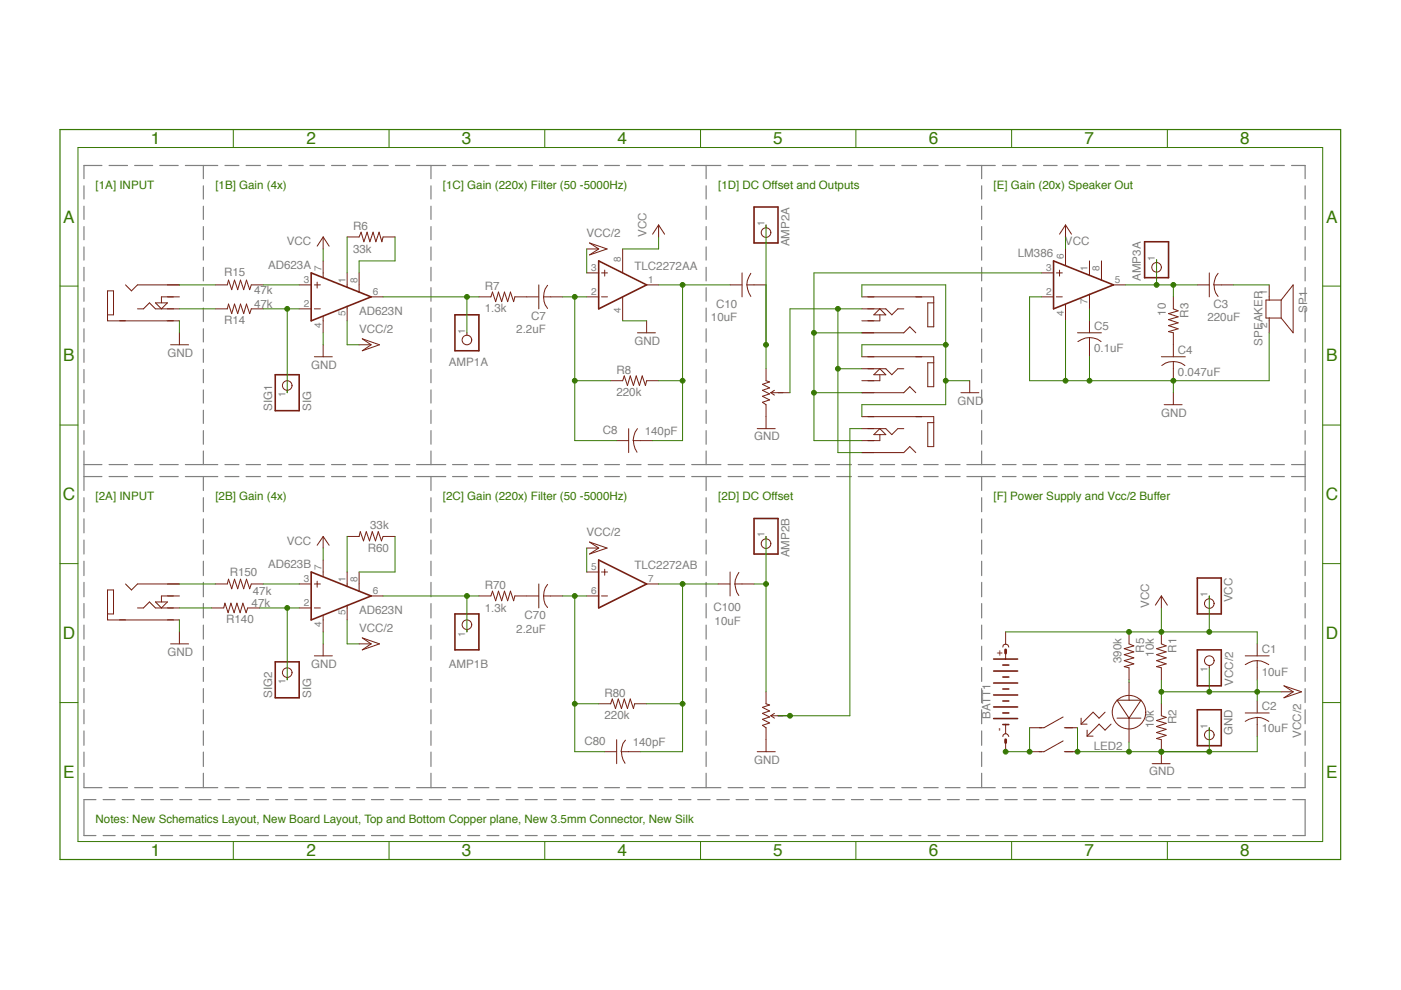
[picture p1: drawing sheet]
<svg xmlns="http://www.w3.org/2000/svg" width="297mm" height="210mm" viewBox="0 0 297 210" stroke-linecap="round" stroke-linejoin="round" font-family="sans-serif">
<g fill="none" stroke="#808080" stroke-width=".25">
<path d="M17.8 39.4v2.8M21.6 35.1h-3.8v2.8M23.1 35.1h3.9M28.6 35.1h3.8M33.9 35.1h3.9M39.3 35.1h6.9M43.1 35.1v2.8M43.1 39.4v2.8M47.7 35.1h3M52.2 35.1h3M56.7 35.1h3M61.2 35.1h3.1"/>
<path d="M65.7 35.1h3.1M70.3 35.1h3M74.8 35.1h3M79.3 35.1h3M83.8 35.1h3.1M88.3 35.1h6.2M91.4 35.1v2.8M91.4 39.4v2.8M95.9 35.1h3.2M100.6 35.1h3.1M105.2 35.1h3.1M109.8 35.1h3.1"/>
<path d="M114.4 35.1h3.1M119 35.1h3.1M123.6 35.1h3.1M128.2 35.1h3.1M132.9 35.1h3M137.4 35.1h3.2M142 35.1h3.1M146.7 35.1h6.1M149.7 35.1v2.8M149.7 39.4v2.8M154.4 35.1h3.1M158.9 35.1h3.2"/>
<path d="M163.6 35.1h3M168.2 35.1h3.1M172.8 35.1h3.1M177.4 35.1h3.1M182 35.1h3.1M186.6 35.1h3.1M191.2 35.1h3.1M195.9 35.1h3M200.4 35.1h3.2M205 35.1h6M208.1 35.1v2.8M208.1 39.4v2.8"/>
<path d="M212.5 35.1h2.9M216.9 35.1h2.8M221.3 35.1h2.8M225.7 35.1h2.8M230.1 35.1h2.8M234.4 35.1h2.9M238.8 35.1h2.9M243.2 35.1h2.9M247.5 35.1h2.9M251.9 35.1h2.9M256.3 35.1h2.9M260.6 35.1h2.9"/>
<path d="M265 35.1h2.9M269.4 35.1h2.9M273.8 35.1h2.9v2.8M276.7 39.4v2.8M17.8 43.7v2.8M17.8 48v2.8M17.8 52.4v2.8M17.8 56.7v2.9M43.1 43.7v2.8M43.1 48v2.8M43.1 52.4v2.8M43.1 56.7v2.9"/>
<path d="M91.4 43.7v2.8M91.4 48v2.8M91.4 52.4v2.8M91.4 56.7v2.9M149.7 43.7v2.8M149.7 48v2.8M149.7 52.4v2.8M149.7 56.7v2.9M208.1 43.7v2.8M208.1 48v2.8M208.1 52.4v2.8M208.1 56.7v2.9"/>
<path d="M276.7 43.7v2.8M276.7 48v2.8M276.7 52.4v2.8M276.7 56.7v2.9M17.8 61v2.9M17.8 65.3v2.9M17.8 69.7v2.8M17.8 74v2.8M17.8 78.4v2.7M43.1 61v2.9M43.1 65.3v2.9M43.1 69.7v2.8"/>
<path d="M43.1 74v2.8M43.1 78.4v2.7M91.4 61v2.9M91.4 65.3v2.9M91.4 69.7v2.8M91.4 74v2.8M91.4 78.4v2.7M149.7 61v2.9M149.7 65.3v2.9M149.7 69.7v2.8M149.7 74v2.8M149.7 78.4v2.7"/>
<path d="M208.1 61v2.9M208.1 65.3v2.9M208.1 69.7v2.8M208.1 74v2.8M208.1 78.4v2.7M276.7 61v2.9M276.7 65.3v2.9M276.7 69.7v2.8M276.7 74v2.8M276.7 78.4v2.7M17.8 82.7v2.8M17.8 87v2.8"/>
<path d="M17.8 91.3v2.9M17.8 95.6v8.4M17.8 98.5h3.8M23.1 98.5h3.9M28.6 98.5h3.8M33.9 98.5h3.9M39.3 98.5h6.9M43.1 82.7v2.8M43.1 87v2.8M43.1 91.3v2.9M43.1 95.6v2.9M47.7 98.5h3"/>
<path d="M52.2 98.5h3M56.7 98.5h3M61.2 98.5h3.1M65.7 98.5h3.1M70.3 98.5h3M74.8 98.5h3M79.3 98.5h3M83.8 98.5h3.1M88.3 98.5h6.2M91.4 82.7v2.8M91.4 87v2.8M91.4 91.3v2.9"/>
<path d="M91.4 95.6v2.9M95.9 98.5h3.2M100.6 98.5h3.1M105.2 98.5h3.1M109.8 98.5h3.1M114.4 98.5h3.1M119 98.5h3.1M123.6 98.5h3.1M128.2 98.5h3.1M132.9 98.5h3M137.4 98.5h3.2M142 98.5h3.1"/>
<path d="M146.7 98.5h6.1M149.7 82.7v2.8M149.7 87v2.8M149.7 91.3v2.9M149.7 95.6v2.9M154.4 98.5h3.1M158.9 98.5h3.2M163.6 98.5h3M168.2 98.5h3.1M172.8 98.5h3.1M177.4 98.5h3.1M182 98.5h3.1"/>
<path d="M186.6 98.5h3.1M191.2 98.5h3.1M195.9 98.5h3M200.4 98.5h3.2M205 98.5h6M208.1 82.7v2.8M208.1 87v2.8M208.1 91.3v2.9M208.1 95.6v2.9M212.5 98.5h2.9M216.9 98.5h2.8M221.3 98.5h2.8"/>
<path d="M225.7 98.5h2.8M230.1 98.5h2.8M234.4 98.5h2.9M238.8 98.5h2.9M243.2 98.5h2.9M247.5 98.5h2.9M251.9 98.5h2.9M256.3 98.5h2.9M260.6 98.5h2.9M265 98.5h2.9M269.4 98.5h2.9M273.8 98.5h2.9"/>
<path d="M276.7 82.7v2.8M276.7 87v2.8M276.7 91.3v2.9M276.7 95.6v8.4M17.8 105.5v3M17.8 110v3M17.8 114.5v3M17.8 119v3M17.8 101h3.8M23.1 101h3.9M28.6 101h3.8M33.9 101h3.9"/>
<path d="M39.3 101h6.9M43.1 101v3M43.1 105.5v3M43.1 110v3M43.1 114.5v3M43.1 119v3M47.7 101h3M52.2 101h3M56.7 101h3M61.2 101h3.1M65.7 101h3.1M70.3 101h3"/>
<path d="M74.8 101h3M79.3 101h3M83.8 101h3.1M88.3 101h6.2M91.4 101v3M91.4 105.5v3M91.4 110v3M91.4 114.5v3M91.4 119v3M95.9 101h3.2M100.6 101h3.1M105.2 101h3.1"/>
<path d="M109.8 101h3.1M114.4 101h3.1M119 101h3.1M123.6 101h3.1M128.2 101h3.1M132.9 101h3M137.4 101h3.2M142 101h3.1M146.7 101h6.1M149.7 101v3M149.7 105.5v3M149.7 110v3"/>
<path d="M149.7 114.5v3M149.7 119v3M154.4 101h3.1M158.9 101h3.2M163.6 101h3M168.2 101h3.1M172.8 101h3.1M177.4 101h3.1M182 101h3.1M186.6 101h3.1M191.2 101h3.1M195.9 101h3"/>
<path d="M200.4 101h3.2M205 101h6M208.1 101v3M208.1 105.5v3M208.1 110v3M208.1 114.5v3M208.1 119v3M212.5 101h2.9M216.9 101h2.8M221.3 101h2.8M225.7 101h2.8M230.1 101h2.8"/>
<path d="M234.4 101h2.9M238.8 101h2.9M243.2 101h2.9M247.5 101h2.9M251.9 101h2.9M256.3 101h2.9M260.6 101h2.9M265 101h2.9M269.4 101h2.9M273.8 101h2.9M276.7 105.5v3M276.7 110v3"/>
<path d="M276.7 114.5v3M276.7 119v3M17.8 123.5v3M17.8 128v3M17.8 132.5v3M17.8 137v3M43.1 123.5v3M43.1 128v3M43.1 132.5v3M43.1 137v3M91.4 123.5v3M91.4 128v3"/>
<path d="M91.4 132.5v3M91.4 137v3M149.7 123.5v3M149.7 128v3M149.7 132.5v3M149.7 137v3M208.1 123.5v3M208.1 128v3M208.1 132.5v3M208.1 137v3M276.7 123.5v3M276.7 128v3"/>
<path d="M276.7 132.5v3M276.7 137v3M17.8 141.5v3M17.8 146v3M17.8 150.5v3M17.8 155v3M17.8 159.5v3M43.1 141.5v3M43.1 146v3M43.1 150.5v3M43.1 155v3M43.1 159.5v3"/>
<path d="M91.4 141.5v3M91.4 146v3M91.4 150.5v3M91.4 155v3M91.4 159.5v3M149.7 141.5v3M149.7 146v3M149.7 150.5v3M149.7 155v3M149.7 159.5v3M208.1 141.5v3M208.1 146v3"/>
<path d="M208.1 150.5v3M208.1 155v3M208.1 159.5v3M276.7 141.5v3M276.7 146v3M276.7 150.5v3M276.7 155v3M276.7 159.5v3M17.8 163.9v3.1h3.8M20.3 169.5h-2.5v7.7h2.5M21.9 169.5h2.5M21.9 177.2h2.5"/>
<path d="M23.1 167h3.9M25.9 169.5h2.6M25.9 177.2h2.6M28.6 167h3.8M30 169.5h2.5M30 177.2h2.5M33.9 167h3.9M34.1 169.5h2.5M34.1 177.2h2.5M38.1 169.5h2.6M38.1 177.2h2.6M39.3 167h6.9"/>
<path d="M42.2 169.5h2.5M42.2 177.2h2.5M43.1 163.9v3.1M46.2 169.5h2.6M46.2 177.2h2.6M47.7 167h3M50.3 169.5h2.6M50.3 177.2h2.6M52.2 167h3M54.4 169.5h2.5M54.4 177.2h2.5M56.7 167h3"/>
<path d="M58.4 169.5h2.6M58.4 177.2h2.6M61.2 167h3.1M62.5 169.5h2.5M62.5 177.2h2.5M65.7 167h3.1M66.6 169.5h2.6M66.6 177.2h2.6M70.3 167h3M70.6 169.5h2.7M70.6 177.2h2.7M74.7 169.5h2.6"/>
<path d="M74.7 177.2h2.6M74.8 167h3M78.8 169.5h2.6M78.8 177.2h2.6M79.3 167h3M82.8 169.5h2.6M82.8 177.2h2.6M83.8 167h3.1M86.9 169.5h2.6M86.9 177.2h2.6M88.3 167h6.2M91 169.5h2.6"/>
<path d="M91 177.2h2.6M91.4 163.9v3.1M95.1 169.5h2.5M95.1 177.2h2.5M95.9 167h3.2M99.2 169.5h2.5M99.2 177.2h2.5M100.6 167h3.1M103.2 169.5h2.6M103.2 177.2h2.6M105.2 167h3.1M107.3 169.5h2.5"/>
<path d="M107.3 177.2h2.5M109.8 167h3.1M111.4 169.5h2.5M111.4 177.2h2.5M114.4 167h3.1M115.4 169.5h2.6M115.4 177.2h2.6M119 167h3.1M119.5 169.5h2.5M119.5 177.2h2.5M123.5 169.5h2.6M123.5 177.2h2.6"/>
<path d="M123.6 167h3.1M127.6 169.5h2.6M127.6 177.2h2.6M128.2 167h3.1M131.7 169.5h2.5M131.7 177.2h2.5M132.9 167h3M135.7 169.5h2.7M135.7 177.2h2.7M137.4 167h3.2M139.8 169.5h2.6M139.8 177.2h2.6"/>
<path d="M142 167h3.1M143.9 169.5h2.6M143.9 177.2h2.6M146.7 167h6.1M147.9 169.5h2.7M147.9 177.2h2.7M149.7 163.9v3.1M152 169.5h2.6M152 177.2h2.6M154.4 167h3.1M156.1 169.5h2.6M156.1 177.2h2.6"/>
<path d="M158.9 167h3.2M160.2 169.5h2.6M160.2 177.2h2.6M163.6 167h3M164.3 169.5h2.5M164.3 177.2h2.5M168.2 167h3.1M168.3 169.5h2.6M168.3 177.2h2.6M172.4 169.5h2.5M172.4 177.2h2.5M172.8 167h3.1"/>
<path d="M176.5 169.5h2.5M176.5 177.2h2.5M177.4 167h3.1M180.5 169.5h2.6M180.5 177.2h2.6M182 167h3.1M184.6 169.5h2.5M184.6 177.2h2.5M186.6 167h3.1M188.7 169.5h2.5M188.7 177.2h2.5M191.2 167h3.1"/>
<path d="M192.7 169.5h2.6M192.7 177.2h2.6M195.9 167h3M196.8 169.5h2.5M196.8 177.2h2.5M200.4 167h3.2M200.9 169.5h2.5M200.9 177.2h2.5M204.9 169.5h2.6M204.9 177.2h2.6M205 167h6M208.1 163.9v3.1"/>
<path d="M209 169.5h2.6M209 177.2h2.6M212.5 167h2.9M213 169.5h2.7M213 177.2h2.7M216.9 167h2.8M217.1 169.5h2.6M217.1 177.2h2.6M221.2 169.5h2.6M221.2 177.2h2.6M221.3 167h2.8M225.2 169.5h2.7"/>
<path d="M225.2 177.2h2.7M225.7 167h2.8M229.4 169.5h2.5M229.4 177.2h2.5M230.1 167h2.8M233.4 169.5h2.6M233.4 177.2h2.6M234.4 167h2.9M237.5 169.5h2.6M237.5 177.2h2.6M238.8 167h2.9M241.6 169.5h2.5"/>
<path d="M241.6 177.2h2.5M243.2 167h2.9M245.6 169.5h2.6M245.6 177.2h2.6M247.5 167h2.9M249.7 169.5h2.5M249.7 177.2h2.5M251.9 167h2.9M253.8 169.5h2.5M253.8 177.2h2.5M256.3 167h2.9M257.8 169.5h2.6"/>
<path d="M257.8 177.2h2.6M260.6 167h2.9M261.9 169.5h2.5M261.9 177.2h2.5M265 167h2.9M266 169.5h2.5M266 177.2h2.5M269.4 167h2.9M270 169.5h2.6M270 177.2h2.6M274.1 169.5h2.6v7.7h-2.6M276.7 163.9v3.1h-2.9"/>
</g>
<g fill="none" stroke="#771e12" stroke-width=".21">
<path d="M67.2 59.8v1.3M68.5 50.2l1.3 2M68.5 50.2l-1.3 2M68.5 50.2v2.6M68.5 55.3v3.5M73.6 50.2h2.5l.5-1 .6 2.1 .6-2.1 .6 2.1 .7-2.1 .6 2.1 .7-2.1 .6 2.1 .2-1.1h2.6M73.6 57.9v3M76.1 57.9v4M124.4 52.8h2.5M124.4 57.9h2.5M125 51.5l3.7 1.3-3.7 1.3 1.9-1.3zM127.5 57.9h1.3"/>
<path d="M128.2 57.3v1.2M132 52.8v5.1M139.6 47.7l1.3 1.9M139.6 47.7l-1.2 1.9M139.6 47.7v2.5M157.3 57.9v5M159.2 57.9l-.8 1.7-.1 .8M162.4 47.7v.6M220.8 57.9h2.6M224 57.9h1.2M224.6 57.3v1.2M225.9 47.7v2.5"/>
<path d="M225.9 52.8v3.5M225.9 47.7l1.3 1.9M225.9 47.7l-1.3 1.9M231 55.3v3.1M233.5 55.3v4.1M245.2 55.1v.6M256.4 57.9v5M258.3 57.9l-.6 .8-.4 1.7M22.8 66.8h1.3v-5.1h-1.3v6.3h15.2M26.6 60.4l1.3 1.3 1.2-1.3h8.9M29.1 65.5h1.3l1.3-1.3 1.3 1.3h5M33 64.2h2.5l-1.3 1.3z"/>
<path d="M36.2 73.1h3.8M38 62.9h-3.8v1.3M38 70.6v2.5M45.7 60.4h2.5l.3-1 .6 2 .6-2 .7 2 .6-2 .7 2 .6-2 .6 2 .4-1h2.5M45.7 65.5h2.5l.3-1 .6 2 .6-2 .7 2 .6-2 .7 2 .6-2 .6 2 .4-1h2.5M63.4 60.4h2.6M63.4 65.5h2.6M66.7 75.6h3.8M66.7 60.4h1.2M66.7 65.5h1.2M68.5 67.1v3.5M68.5 73.1v2.5"/>
<path d="M73.6 65v3M76.1 73.1h2.6M76.8 71.8l3.7 1.3-3.7 1.3 1.9-1.3zM78.7 62.9h2.5M99 70.6v.6M101.5 62.9h2.6l.3-1 .7 2.1 .6-2.1 .7 2.1 .6-2.1 .6 2.1 .6-2.1 .7 2.1 .3-1.1h5M114.2 60.4v5.1M115.3 62.9l.3 1.7 .5 .8M115.3 62.9h4M116.1 60.5l-.5 .7-.3 1.7M124.4 62.9h2.5M127.5 62.9h1.3"/>
<path d="M132 62.9v5.1M135.1 70.6h3.9M137.1 68v2.6M137.1 60.4h2.5M154.8 60.4h2.5M158.3 60.4l.5 1.7 .4 .8M158.3 60.4h4.1M162.4 78.2v2.5l.8 .3-1.6 .5 1.6 .7-1.6 .6 1.6 .7-1.6 .5 1.6 .8-1.6 .5 .8 .5v5.1M182.7 75.6h15.3v6.4h-1.3v-5.1h1.3M182.7 62.9h15.3v6.4h-1.3v-5.1h1.3M182.7 70.6h8.9l1.3-1.3 1.3 1.3M182.7 65.5h5.1l1.3 1.3 1.3-1.3h1.2"/>
<path d="M182.7 78.2h5.1l1.3 1.3 1.3-1.3h1.2M185.3 66.8l1.2-1.3 1.3 1.3zM185.3 79.5l1.2-1.3 1.3 1.3zM186.5 79.5v1.2h-3.8M186.5 66.8v1.2h-3.8M220.8 62.9h2.6M224 62.9h1.2M225.9 64.6v3.4M228.5 70.6h5M231 71.6l1.7 .3 .7 .5M231 71.6l-.9 .1-1.6 .7M231 62.4v3.1"/>
<path d="M231 68v2.6M231 71.6v4M236.1 60.4h2.5M246.2 75.6h5.1M248.8 76.7l1.7 .3 .7 .5M248.8 76.7l-1.7 .3-.8 .5M248.8 62.9v2.6l1 .4-2 .6 2 .7-2 .6 2 .6-2 .6 2 .7-2 .6 1 .3v5M248.8 76.7v4M253.9 60.4h2.5M261.5 60.4h-4.1l.3 1.7 .6 .8M269.1 60.4v3.2M269.1 67.4v3.2"/>
<path d="M271.6 63.6h-3.2v3.8h3.2M271.6 63.6v3.8M271.6 63.6l2.6-3.2v10.2l-2.6-3.2M60.9 82.7v.6M129.5 80.7h2.5l.4-1 .6 2 .6-2 .7 2 .6-2 .7 2 .6-2 .6 2 .3-1h2.5M130.7 93.4h2.6M133.3 90.9v5.1M135.1 90.9l-.5 .7-.4 1.8M138.4 93.4h-4.1l.3 1.7 .5 .8M160.5 90.9h3.9M163.4 83.3h4.1M163.4 83.3l.8 .5"/>
<path d="M164.2 82.8l-.8 .5M182.7 90.9h5.1l1.3 1.3 1.3-1.3h1.2M182.7 83.3h8.9l1.3-1.3 1.3 1.3M182.7 88.3h15.3v6.4h-1.3v-5.1h1.3M182.7 96h8.9l1.3-1.3 1.3 1.3M186.5 92.2v1.2h-3.8M186.5 90.9l1.3 1.3h-2.5zM203.7 83.3h3.8M205.6 80.7v2.6M246.8 85.8h3.8M248.8 83.3v2.5M68.5 113.7v2.5"/>
<path d="M68.5 118.7v3.5M68.5 113.7l1.3 1.9M68.5 113.7l-1.3 1.9M73.6 113.7h2.5l.3-1 .7 2 .6-2 .6 2 .6-2 .7 2 .6-2 .7 2 .3-1h2.6M124.4 116.2h2.5M125 114.9l3.7 1.3-3.7 1.3 1.9-1.3zM162.4 113.7v.6M22.8 130.2h1.3v-5.1h-1.3v6.3h15.2M26.6 123.8l1.3 1.3 1.2-1.3h8.9M29.1 128.9h1.3l1.3-1.3 1.3 1.3h5M33 127.6h2.5l-1.3 1.3zM36.2 136.5h3.8"/>
<path d="M38 126.4h-3.8v1.2M38 134v2.5M44.9 128.9h2.5l.3-1 .7 2 .6-2 .6 2 .6-2 .7 2 .6-2 .7 2 .3-1h2.6M45.7 123.8h2.5l.3-1 .6 2 .6-2 .7 2 .6-2 .7 2 .6-2 .6 2 .4-1h2.5M63.4 123.8h2.6M63.4 128.9h2.6M66.7 139.1h3.8M66.7 123.8h1.2M66.7 128.9h1.2M67.2 123.2v1.3M68.5 130.5v3.5M68.5 136.5v2.6"/>
<path d="M73.6 121.3v3M73.6 128.4v3M76.1 136.5h2.6M76.1 121.3v4M76.8 135.2l3.7 1.3-3.7 1.3 1.9-1.3zM78.7 126.4h2.5M99 133.5v.5M101.5 126.4h2.6l.3-1.1 .7 2.1 .6-2.1 .7 2.1 .6-2.1 .6 2.1 .6-2.1 .7 2.1 .3-1h5M114.2 123.8v5.1M115.3 126.4l.3 1.7 .5 .7M115.3 126.4h4M116.1 123.9l-.5 .8-.3 1.7"/>
<path d="M124.4 126.4h2.5M124.4 121.3h2.5M127.5 126.4h1.3M127.5 121.3h1.3M128.2 120.7v1.3M137.1 123.8h2.5M152.3 123.8h2.5M154.8 121.3v5.1M155.8 123.8l.4 1.8 .5 .7M155.8 123.8h4.1M156.7 121.4l-.8 1.6-.1 .8M212.6 137.2l.1-.4 .3-.2 .7 .2 .2 .4"/>
<path d="M213.2 134v2.5M213.2 138.5v1.2M239.4 134v2.5l1 .4-2 .6 2 .7-2 .6 2 .7-2 .6 2 .7-2 .5 1 .3v2.5M246.2 134v2.5l1 .4-2 .6 2 .7-2 .6 2 .7-2 .6 2 .7-2 .5 1 .3v2.5M246.2 126.4l1.3 1.9M246.2 126.4l-1.2 1.9M246.2 126.4v2.5M256.4 126.4v.6M264 139.1h5.1M266.6 136.5v2.6M60.9 143.6v.5M126.9 149.2h2.6l.3-1 .7 2 .6-2 .7 2 .6-2 .6 2 .6-2 .7 2 .3-1h2.5"/>
<path d="M128.2 159.4h2.5M130.7 156.8v5.1M132.6 156.9l-.5 .7-.4 1.8M135.8 159.4h-4l.3 1.7 .4 .7M160.5 159.4h3.9M162.4 146.7v2.5l.8 .3-1.6 .5 1.6 .7-1.6 .5 1.6 .8-1.6 .5 1.6 .8-1.6 .5 .8 .5v5.1M163.4 151.8l.8 .5M163.4 151.8h4.1M164.2 151.2l-.8 .6M212.6 156.2l.1-.4 .3-.2h.4l.5 .6M213.2 156.8v2.6M213.2 153.6v2"/>
<path d="M225.4 157.1l-4.1 2.3h-3M225.4 152l-4.1 2.3h-3M225.7 159.4h2.8M225.7 154.3h2.8M229.2 153.5h1.3M229.2 152.3v1.2M230.5 156.1h1.3M230.5 154.8v1.3M234.3 151l-1.3 1.3-1.2-1.3-2.6 2.5M235.6 153.5l-1.3 1.3-1.3-1.3-2.5 2.6M236.8 148.5h5.1l-2.5 3.8zM236.8 152.3h5.1"/>
<path d="M239.4 144.6v3.9M239.4 152.3v5M246.2 149.2v2.6l1 .3-2 .7 2 .6-2 .6 2 .6-2 .7 2 .6-2 .7 1 .2v5.1M256.4 141.1v.5M256.4 154.3v.6M264 151.2h5.1M266.6 140.1l.8 .1 1.6 .7M266.6 140.1l-1 .1-1.6 .7M266.6 152.1l.8 .1 1.6 .7M266.6 152.1l-1.8 .4-.8 .4M266.6 140.1v4M266.6 148.6v2.6"/>
<path d="M266.6 152.1v4.1M271.6 146.7h2.6M272.2 145.4l3.7 1.3-3.7 1.2 2-1.2zM244.3 161.9h3.8"/>
<circle cx="162.4" cy="49.3" r="1.02"/>
<circle cx="245.2" cy="56.7" r="1.02"/>
<circle cx="99" cy="72.1" r="1.02"/>
<circle cx="60.9" cy="81.7" r="1.02"/>
<circle cx="162.4" cy="115.3" r="1.02"/>
<circle cx="99" cy="132.5" r="1.02"/>
<circle cx="256.4" cy="128" r="1.02"/>
<circle cx="60.9" cy="142.6" r="1.02"/>
<circle cx="239.4" cy="151" r="3.6"/>
<circle cx="256.4" cy="140.1" r="1.02"/>
<circle cx="256.4" cy="155.8" r="1.02"/>
</g>
<g fill="none" stroke="#771e12" stroke-width=".34">
<path d="M66 57.9l12.7 5-12.7 5.1zM126.9 55.3l10.2 5.1-10.2 5.1zM159.9 43.9h5.1v7.6h-5.1zM223.4 55.3l12.7 5.1-12.7 5.1zM242.7 51.3h5.1v7.6h-5.1zM58.4 79.5h5v7.6h-5zM96.5 66.8h5v7.6h-5zM126.9 118.7l10.2 5.1-10.2 5.1zM159.9 109.9h5.1v7.6h-5.1zM66 121.3l12.7 5.1-12.7 5zM96.5 130.2h5v7.6h-5zM210.7 139.7h5.1"/>
<path d="M253.9 122.5h5v7.7h-5zM253.9 137.8h5v7.6h-5zM58.4 140.3h5v7.6h-5zM210.7 152.4h5.1M210.7 149.9h5.1M210.7 147.4h5.1M210.7 144.8h5.1M210.7 142.3h5.1M212.6 153.6h1.3M212.6 151.2h1.3M212.6 148.6h1.3M212.6 146.1h1.3"/>
<path d="M212.6 143.5h1.3M212.6 141h1.3M253.9 150.5h5v7.6h-5z"/>
</g>
<path d="M213.2 137.8v.7M213.2 156.8v.6" fill="none" stroke="#771e12" stroke-width=".59"/>
<path d="M12.7 27.5h271.5v154.7h-271.5z" fill="none" stroke="#387805" stroke-width=".25"/>
<g fill="none" stroke="#387805" stroke-width=".21">
<path d="M16.5 31.3h263.9v147.1h-263.9zM49.5 27.5v3.8M82.5 27.5v3.8M115.5 27.5v3.8M148.5 27.5v3.8M181.5 27.5v3.8M214.5 27.5v3.8M247.5 27.5v3.8M12.7 60.7h3.8M280.4 60.7h3.8M12.7 90.1h3.8M280.4 90.1h3.8"/>
<path d="M12.7 119.5h3.8M280.4 119.5h3.8M246.2 134h20.4v2.5M256.4 126.4v7.6M12.7 149h3.8M280.4 149h3.8M49.5 178.4v3.8M82.5 178.4v3.8M115.5 178.4v3.8M148.5 178.4v3.8M181.5 178.4v3.8M214.5 178.4v3.8"/>
<path d="M247.5 178.4v3.8"/>
</g>
<circle cx="256.4" cy="134" r=".51" fill="#387805"/>
<circle cx="256.4" cy="134" r=".51" fill="none" stroke="#387805" stroke-width=".21"/>
<circle cx="246.2" cy="134" r=".51" fill="#387805"/>
<g fill="none" stroke="#387805" stroke-width=".21">
<path d="M246.2 128.9v5.1h-33"/>
<circle cx="246.2" cy="134" r=".51"/>
</g>
<circle cx="239.4" cy="134" r=".51" fill="#387805"/>
<g fill="none" stroke="#387805" stroke-width=".21">
<path d="M68.5 52.8v2.5M139.6 50.2v2.6h-7.6M225.9 50.2v2.6M68.5 116.2v2.5M81.2 126.4h20.3M99 126.4v7.6"/>
<circle cx="239.4" cy="134" r=".51"/>
</g>
<circle cx="99" cy="126.3" r=".51" fill="#387805"/>
<g fill="none" stroke="#387805" stroke-width=".21">
<path d="M119.3 126.4h5.1M121.9 126.4v33h6.3M121.9 149.2h5"/>
<circle cx="99" cy="126.4" r=".51"/>
</g>
<circle cx="121.8" cy="126.3" r=".51" fill="#387805"/>
<circle cx="121.9" cy="126.4" r=".51" fill="none" stroke="#387805" stroke-width=".21"/>
<circle cx="121.8" cy="149.2" r=".51" fill="#387805"/>
<g fill="none" stroke="#387805" stroke-width=".21">
<path d="M246.2 146.7h25.4M266.6 144.1v4.5"/>
<circle cx="121.9" cy="149.2" r=".51"/>
</g>
<circle cx="266.5" cy="146.7" r=".51" fill="#387805"/>
<g fill="none" stroke="#387805" stroke-width=".21">
<path d="M246.2 146.7v2.5"/>
<circle cx="266.6" cy="146.7" r=".51"/>
</g>
<circle cx="246.2" cy="146.7" r=".51" fill="#387805"/>
<g fill="none" stroke="#387805" stroke-width=".21">
<path d="M246.2 144.1v2.6M256.4 141.6v5.1"/>
<circle cx="246.2" cy="146.7" r=".51"/>
</g>
<circle cx="256.4" cy="146.7" r=".51" fill="#387805"/>
<g fill="none" stroke="#387805" stroke-width=".21">
<path d="M124.4 52.8v5.1M73.6 68v5.1h2.5M124.4 116.2v5.1M73.6 131.4v5.1h2.5M239.4 157.3v2.1M256.4 154.3v5.1M266.6 156.2v3.2h-38.1"/>
<circle cx="256.4" cy="146.7" r=".51"/>
</g>
<circle cx="256.4" cy="159.4" r=".51" fill="#387805"/>
<circle cx="256.4" cy="159.4" r=".51" fill="none" stroke="#387805" stroke-width=".21"/>
<circle cx="246.2" cy="159.4" r=".51" fill="#387805"/>
<circle cx="246.2" cy="159.4" r=".51" fill="none" stroke="#387805" stroke-width=".21"/>
<circle cx="239.4" cy="159.4" r=".51" fill="#387805"/>
<circle cx="239.4" cy="159.4" r=".51" fill="none" stroke="#387805" stroke-width=".21"/>
<circle cx="246.2" cy="159.4" r=".51" fill="#387805"/>
<g fill="none" stroke="#387805" stroke-width=".21">
<path d="M228.5 154.3v5.1"/>
<circle cx="246.2" cy="159.4" r=".51"/>
</g>
<circle cx="228.4" cy="159.4" r=".51" fill="#387805"/>
<g fill="none" stroke="#387805" stroke-width=".21">
<path d="M220.8 62.9h-2.5v17.8h7.6v-12.7M231 75.6v5.1M269.1 70.6v10.1"/>
<circle cx="228.5" cy="159.4" r=".51"/>
</g>
<circle cx="225.9" cy="80.7" r=".51" fill="#387805"/>
<g fill="none" stroke="#387805" stroke-width=".21">
<path d="M225.9 80.7h5.1"/>
<circle cx="225.9" cy="80.7" r=".51"/>
</g>
<circle cx="231" cy="80.7" r=".51" fill="#387805"/>
<g fill="none" stroke="#387805" stroke-width=".21">
<path d="M231 80.7h38.1M248.8 80.7v2.6"/>
<circle cx="231" cy="80.7" r=".51"/>
</g>
<circle cx="248.8" cy="80.7" r=".51" fill="#387805"/>
<g fill="none" stroke="#387805" stroke-width=".21">
<path d="M38 68v2.6M68.5 70.6v2.5M132 68h5.1M182.7 62.9v-2.5h17.8v25.4h-17.8v2.5M200.5 73.1h-17.8v2.5M200.5 80.7h5.1M38 131.4v2.6M68.5 134v2.5"/>
<circle cx="248.8" cy="80.7" r=".51"/>
</g>
<circle cx="200.5" cy="73.1" r=".51" fill="#387805"/>
<circle cx="200.5" cy="73.1" r=".51" fill="none" stroke="#387805" stroke-width=".21"/>
<circle cx="200.5" cy="80.7" r=".51" fill="#387805"/>
<g fill="none" stroke="#387805" stroke-width=".21">
<path d="M139.6 123.8h12.7M144.7 123.8v35.6h-8.9M137.1 149.2h7.6"/>
<circle cx="200.5" cy="80.7" r=".51"/>
</g>
<circle cx="144.7" cy="123.8" r=".51" fill="#387805"/>
<circle cx="144.7" cy="123.8" r=".51" fill="none" stroke="#387805" stroke-width=".21"/>
<circle cx="144.7" cy="149.2" r=".51" fill="#387805"/>
<g fill="none" stroke="#387805" stroke-width=".21">
<path d="M162.4 47.7v30.5"/>
<circle cx="144.7" cy="149.2" r=".51"/>
</g>
<circle cx="162.4" cy="73.1" r=".51" fill="#387805"/>
<g fill="none" stroke="#387805" stroke-width=".21">
<path d="M81.2 62.9h20.3M99 62.9v7.7"/>
<circle cx="162.4" cy="73.1" r=".51"/>
</g>
<circle cx="99" cy="62.9" r=".51" fill="#387805"/>
<g fill="none" stroke="#387805" stroke-width=".21">
<path d="M55.8 65.5h7.6M60.9 65.5v17.8"/>
<circle cx="99" cy="62.9" r=".51"/>
</g>
<circle cx="60.9" cy="65.5" r=".51" fill="#387805"/>
<g fill="none" stroke="#387805" stroke-width=".21">
<path d="M119.3 62.9h5.1M121.9 62.9v30.5h8.8M121.9 80.7h7.6M83.8 113.7v7.6h-7.7"/>
<circle cx="60.9" cy="65.5" r=".51"/>
</g>
<circle cx="121.8" cy="62.9" r=".51" fill="#387805"/>
<circle cx="121.9" cy="62.9" r=".51" fill="none" stroke="#387805" stroke-width=".21"/>
<circle cx="121.8" cy="80.7" r=".51" fill="#387805"/>
<g fill="none" stroke="#387805" stroke-width=".21">
<path d="M139.6 60.4h15.2M144.7 60.4v33h-6.3M139.6 80.7h5.1"/>
<circle cx="121.9" cy="80.7" r=".51"/>
</g>
<circle cx="144.7" cy="60.4" r=".51" fill="#387805"/>
<circle cx="144.7" cy="60.4" r=".51" fill="none" stroke="#387805" stroke-width=".21"/>
<circle cx="144.7" cy="80.7" r=".51" fill="#387805"/>
<g fill="none" stroke="#387805" stroke-width=".21">
<path d="M162.4 113.7v33M159.9 123.8h2.5"/>
<circle cx="144.7" cy="80.7" r=".51"/>
</g>
<circle cx="162.4" cy="123.8" r=".51" fill="#387805"/>
<g fill="none" stroke="#387805" stroke-width=".21">
<path d="M245.2 55.1v5.3M238.6 60.4h15.3M248.8 60.4v2.5"/>
<circle cx="162.4" cy="123.8" r=".51"/>
</g>
<circle cx="248.8" cy="60.4" r=".51" fill="#387805"/>
<circle cx="248.8" cy="60.4" r=".51" fill="none" stroke="#387805" stroke-width=".21"/>
<circle cx="245.2" cy="60.4" r=".51" fill="#387805"/>
<g fill="none" stroke="#387805" stroke-width=".21">
<path d="M38 60.4h7.7M55.8 60.4h7.6M231 65.5v2.5M261.5 60.4h7.6M38 123.8h7.7M55.1 128.9h8.3M55.8 123.8h7.6M60.9 128.9v15.2"/>
<circle cx="245.2" cy="60.4" r=".51"/>
</g>
<circle cx="60.9" cy="128.9" r=".51" fill="#387805"/>
<g fill="none" stroke="#387805" stroke-width=".21">
<path d="M38 65.5h7.7M73.6 113.7v7.6M38 128.9h6.9M218.3 154.3v5.1"/>
<circle cx="60.9" cy="128.9" r=".51"/>
</g>
<circle cx="218.3" cy="159.4" r=".51" fill="#387805"/>
<g fill="none" stroke="#387805" stroke-width=".21">
<path d="M213.2 159.4h5.1"/>
<circle cx="218.3" cy="159.4" r=".51"/>
</g>
<circle cx="213.2" cy="159.4" r=".51" fill="#387805"/>
<g fill="none" stroke="#387805" stroke-width=".21">
<path d="M165 151.8h2.5"/>
<circle cx="213.2" cy="159.4" r=".51"/>
</g>
<circle cx="167.5" cy="151.7" r=".51" fill="#387805"/>
<g fill="none" stroke="#387805" stroke-width=".21">
<path d="M172.6 57.9v35.5h10.1M172.6 83.3h10.1M182.7 90.9h-2.5v60.9h-12.7"/>
<circle cx="167.5" cy="151.8" r=".51"/>
</g>
<circle cx="172.6" cy="83.2" r=".51" fill="#387805"/>
<g fill="none" stroke="#387805" stroke-width=".21">
<path d="M172.6 70.6h10.1"/>
<circle cx="172.6" cy="83.3" r=".51"/>
</g>
<circle cx="172.6" cy="70.5" r=".51" fill="#387805"/>
<g fill="none" stroke="#387805" stroke-width=".21">
<path d="M172.6 57.9h48.2M177.7 78.2h5M182.7 65.5h-5v30.5h5"/>
<circle cx="172.6" cy="70.6" r=".51"/>
</g>
<circle cx="177.6" cy="65.5" r=".51" fill="#387805"/>
<circle cx="177.7" cy="65.5" r=".51" fill="none" stroke="#387805" stroke-width=".21"/>
<circle cx="177.6" cy="78.2" r=".51" fill="#387805"/>
<g fill="none" stroke="#387805" stroke-width=".21">
<path d="M73.6 50.2v7.7M83.8 50.2v5.1h-7.7v2.6M177.7 65.5h-10.2v17.8M239.4 144.1v.5"/>
<circle cx="177.7" cy="78.2" r=".51"/>
</g>
<g font-size="3.6" fill="#387805">
<text x="32" y="30.6">1</text>
<text x="65" y="30.6">2</text>
<text x="97.9" y="30.6">3</text>
<text x="130.9" y="30.6">4</text>
<text x="163.9" y="30.6">5</text>
<text x="196.9" y="30.6">6</text>
<text x="229.9" y="30.6">7</text>
<text x="262.9" y="30.6">8</text>
<text x="13.4" y="47.2">A</text>
<text x="281.2" y="47.2">A</text>
<text x="13.4" y="76.6">B</text>
<text x="281.2" y="76.6">B</text>
<text x="13.3" y="106.1">C</text>
<text x="281.1" y="106.1">C</text>
<text x="13.3" y="135.5">D</text>
<text x="281.1" y="135.5">D</text>
<text x="13.4" y="164.9">E</text>
<text x="281.2" y="164.9">E</text>
<text x="32" y="181.5">1</text>
<text x="65" y="181.5">2</text>
<text x="97.9" y="181.5">3</text>
<text x="130.9" y="181.5">4</text>
<text x="163.9" y="181.5">5</text>
<text x="196.9" y="181.5">6</text>
<text x="229.9" y="181.5">7</text>
<text x="262.9" y="181.5">8</text>
</g>
<g font-size="2.5" fill="#387805">
<text x="20.3" y="40.1">[1A] INPUT</text>
<text x="45.7" y="40.1">[1B] Gain (4x)</text>
<text x="93.9" y="40.1">[1C] Gain (220x) Filter (50 -5000Hz)</text>
<text x="152.3" y="40.1">[1D] DC Offset and Outputs</text>
<text x="210.7" y="40.1">[E] Gain (20x) Speaker Out</text>
<text x="20.3" y="106.1">[2A] INPUT</text>
<text x="45.7" y="106.1">[2B] Gain (4x)</text>
<text x="93.9" y="106.1">[2C] Gain (220x) Filter (50 -5000Hz)</text>
<text x="152.3" y="106.1">[2D] DC Offset</text>
<text x="210.7" y="106.1">[F] Power Supply and Vcc/2 Buffer</text>
<text x="20.3" y="174.6">Notes: New Schematics Layout, New Board Layout, Top and Bottom Copper plane, New 3.5mm Connector, New Silk</text>
</g>
<g font-size="2.5" fill="#808080">
<text x="60.8" y="52">VCC</text>
<text x="74.9" y="53.6">33k</text>
<text x="74.9" y="48.8">R6</text>
<text x="124.3" y="50.3">VCC/2</text>
<text x="137" y="50.3" transform="rotate(-90 137 50.3)">VCC</text>
<text x="167.4" y="52.2" transform="rotate(-90 167.4 52.2)">AMP2A</text>
<text x="225.8" y="52">VCC</text>
<text x="47.5" y="58.6">R15</text>
<text x="56.8" y="57.1">AD623A</text>
<text x="134.5" y="57.2">TLC2272AA</text>
<text x="215.8" y="54.6">LM386</text>
<text x="241.9" y="59.6" transform="rotate(-90 241.9 59.6)">AMP3A</text>
<text x="53.9" y="62.4">47k</text>
<text x="53.9" y="65.2">47k</text>
<text x="102.8" y="61.4">R7</text>
<text x="151.8" y="65.4">C10</text>
<text x="257.3" y="65.4">C3</text>
<text x="47.5" y="68.7">R14</text>
<text x="76.1" y="70.5">VCC/2</text>
<text x="76.1" y="66.7">AD623N</text>
<text x="102.8" y="66.2">1.3k</text>
<text x="109.5" y="70.7">2.2uF</text>
<text x="112.6" y="67.9">C7</text>
<text x="150.7" y="68.1">10uF</text>
<text x="232" y="69.9">C5</text>
<text x="247.2" y="66.9" transform="rotate(-90 247.2 66.9)">10</text>
<text x="252" y="67.3" transform="rotate(-90 252 67.3)">R3</text>
<text x="256" y="68.1">220uF</text>
<text x="277.2" y="66.3" transform="rotate(-90 277.2 66.3)">SP1</text>
<text x="35.5" y="75.6">GND</text>
<text x="95.2" y="77.5">AMP1A</text>
<text x="134.5" y="73.1">GND</text>
<text x="232" y="74.7">0.1uF</text>
<text x="249.7" y="75">C4</text>
<text x="267.6" y="73.3" transform="rotate(-90 267.6 73.3)">SPEAKER</text>
<text x="66" y="78.2">GND</text>
<text x="130.7" y="84">220k</text>
<text x="130.7" y="79.2">R8</text>
<text x="249.7" y="79.8">0.047uF</text>
<text x="57.7" y="87" transform="rotate(-90 57.7 87)">SIG1</text>
<text x="66" y="87" transform="rotate(-90 66 87)">SIG</text>
<text x="203" y="85.8">GND</text>
<text x="246.2" y="88.3">GND</text>
<text x="127.8" y="92">C8</text>
<text x="136.7" y="92.2">140pF</text>
<text x="159.9" y="93.4">GND</text>
<text x="78.5" y="112.2">33k</text>
<text x="124.3" y="113.7">VCC/2</text>
<text x="60.8" y="115.5">VCC</text>
<text x="78" y="117">R60</text>
<text x="167.4" y="118.2" transform="rotate(-90 167.4 118.2)">AMP2B</text>
<text x="48.7" y="122">R150</text>
<text x="56.8" y="120.5">AD623B</text>
<text x="102.8" y="124.9">R70</text>
<text x="134.5" y="120.7">TLC2272AB</text>
<text x="53.4" y="128.7">47k</text>
<text x="53.6" y="126.1">47k</text>
<text x="76.1" y="130.2">AD623N</text>
<text x="102.8" y="129.7">1.3k</text>
<text x="111.2" y="131.3">C70</text>
<text x="151.3" y="129.5">C100</text>
<text x="243.7" y="128.9" transform="rotate(-90 243.7 128.9)">VCC</text>
<text x="261.3" y="127.7" transform="rotate(-90 261.3 127.7)">VCC</text>
<text x="47.9" y="132.2">R140</text>
<text x="76.1" y="134">VCC/2</text>
<text x="109.5" y="134.1">2.2uF</text>
<text x="151.5" y="132.6">10uF</text>
<text x="35.5" y="139.1">GND</text>
<text x="66" y="141.6">GND</text>
<text x="95.2" y="141.6">AMP1B</text>
<text x="237.8" y="140.6" transform="rotate(-90 237.8 140.6)">390k</text>
<text x="242.6" y="138.4" transform="rotate(-90 242.6 138.4)">R5</text>
<text x="244.7" y="139.2" transform="rotate(-90 244.7 139.2)">10k</text>
<text x="249.5" y="138.4" transform="rotate(-90 249.5 138.4)">R1</text>
<text x="267.5" y="143.2">10uF</text>
<text x="267.5" y="138.4">C1</text>
<text x="57.7" y="147.9" transform="rotate(-90 57.7 147.9)">SIG2</text>
<text x="66" y="147.9" transform="rotate(-90 66 147.9)">SIG</text>
<text x="128.2" y="147.7">R80</text>
<text x="261.4" y="145.4" transform="rotate(-90 261.4 145.4)">VCC/2</text>
<text x="128.2" y="152.5">220k</text>
<text x="210" y="152.4" transform="rotate(-90 210 152.4)">BATT1</text>
<text x="244.7" y="154.4" transform="rotate(-90 244.7 154.4)">10k</text>
<text x="249.5" y="153.6" transform="rotate(-90 249.5 153.6)">R2</text>
<text x="261.3" y="155.9" transform="rotate(-90 261.3 155.9)">GND</text>
<text x="267.5" y="155.3">10uF</text>
<text x="267.5" y="150.5">C2</text>
<text x="123.9" y="158">C80</text>
<text x="134.2" y="158.2">140pF</text>
<text x="159.9" y="161.9">GND</text>
<text x="231.9" y="159.1">LED2</text>
<text x="275.9" y="156.4" transform="rotate(-90 275.9 156.4)">VCC/2</text>
<text x="243.7" y="164.4">GND</text>
</g>
<g font-size="2.1" fill="#808080">
<text x="162.1" y="47.9" transform="rotate(-90 162.1 47.9)">1</text>
<text x="68.1" y="57.5" transform="rotate(-90 68.1 57.5)">7</text>
<text x="125.3" y="57.5">3</text>
<text x="131.6" y="55.5" transform="rotate(-90 131.6 55.5)">8</text>
<text x="221.8" y="57.5">3</text>
<text x="225.5" y="55" transform="rotate(-90 225.5 55)">6</text>
<text x="230.6" y="57.5" transform="rotate(-90 230.6 57.5)">1</text>
<text x="233.1" y="57.5" transform="rotate(-90 233.1 57.5)">8</text>
<text x="244.8" y="55.3" transform="rotate(-90 244.8 55.3)">1</text>
<text x="64.4" y="65.1">2</text>
<text x="64.4" y="60">3</text>
<text x="73.2" y="60" transform="rotate(-90 73.2 60)">1</text>
<text x="75.8" y="60" transform="rotate(-90 75.8 60)">8</text>
<text x="79" y="62.6">6</text>
<text x="125.3" y="62.6">2</text>
<text x="137.4" y="60">1</text>
<text x="221.8" y="62.6">2</text>
<text x="230.6" y="64.5" transform="rotate(-90 230.6 64.5)">7</text>
<text x="236.4" y="60">5</text>
<text x="268.7" y="62.6" transform="rotate(-90 268.7 62.6)">1</text>
<text x="68.1" y="69.6" transform="rotate(-90 68.1 69.6)">4</text>
<text x="73.2" y="67" transform="rotate(-90 73.2 67)">5</text>
<text x="98.6" y="70.8" transform="rotate(-90 98.6 70.8)">1</text>
<text x="131.6" y="66.5" transform="rotate(-90 131.6 66.5)">4</text>
<text x="225.5" y="67" transform="rotate(-90 225.5 67)">4</text>
<text x="268.7" y="69.6" transform="rotate(-90 268.7 69.6)">2</text>
<text x="60.5" y="84.2" transform="rotate(-90 60.5 84.2)">1</text>
<text x="162.1" y="113.9" transform="rotate(-90 162.1 113.9)">1</text>
<text x="64.4" y="123.5">3</text>
<text x="68.1" y="120.9" transform="rotate(-90 68.1 120.9)">7</text>
<text x="73.2" y="123.5" transform="rotate(-90 73.2 123.5)">1</text>
<text x="75.8" y="123.5" transform="rotate(-90 75.8 123.5)">8</text>
<text x="125.3" y="120.9">5</text>
<text x="137.4" y="123.5">7</text>
<text x="64.4" y="128.5">2</text>
<text x="73.2" y="130.4" transform="rotate(-90 73.2 130.4)">5</text>
<text x="79" y="126">6</text>
<text x="125.3" y="126">6</text>
<text x="256" y="126.6" transform="rotate(-90 256 126.6)">1</text>
<text x="68.1" y="133" transform="rotate(-90 68.1 133)">4</text>
<text x="98.6" y="135" transform="rotate(-90 98.6 135)">1</text>
<text x="256" y="142.6" transform="rotate(-90 256 142.6)">1</text>
<text x="60.5" y="145.1" transform="rotate(-90 60.5 145.1)">1</text>
<text x="256" y="154.5" transform="rotate(-90 256 154.5)">1</text>
</g>
<g font-size="2.1" fill="#771e12">
<text x="212.6" y="139.1" transform="rotate(-90 212.6 139.1)">+</text>
<text x="212.6" y="154.9" transform="rotate(-90 212.6 154.9)">-</text>
</g>
</svg>
